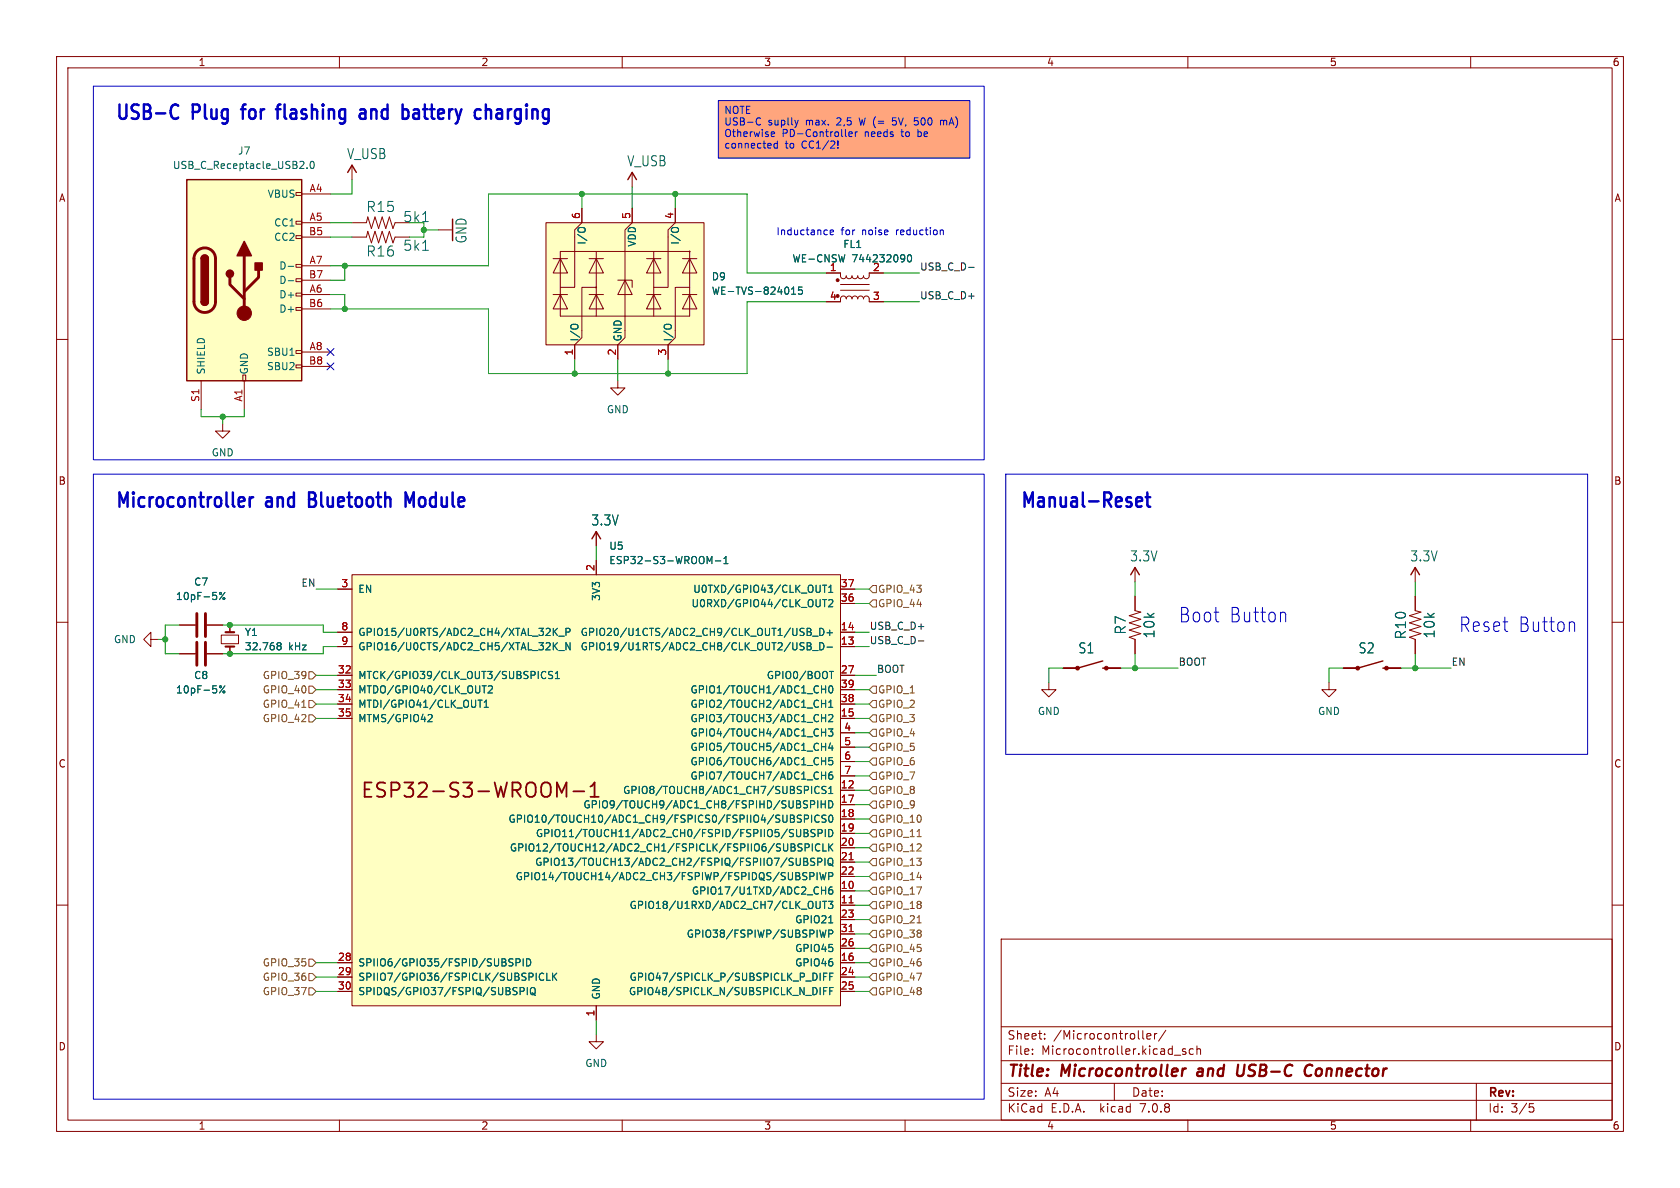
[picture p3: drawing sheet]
<svg xmlns="http://www.w3.org/2000/svg" width="297mm" height="210mm" viewBox="0 0 297 210" stroke-linecap="round" stroke-linejoin="round" font-family="sans-serif">
<g fill="none" stroke="#840000" stroke-width=".18">
<path d="M10 10h277v190h-277zM12 12h273v186h-273zM60 10v2M110 10v2M160 10v2M210 10v2M260 10v2M52.3 39.1h1v.5h-1zM52.3 34h1v.5h-1zM53.3 34.3h5.1M53.3 39.4h5.1M62.2 39.4h2.6l.2-1 .7 2 .6-2 .6 2 .7-2 .6 2 .6-2 .7 2 .3-1h2.6"/>
<path d="M62.2 29.2v2.6M96.5 39.4h28v21.6h-28zM10 60h2M52.3 54.4h1v.5h-1zM52.3 51.8h1v.5h-1zM52.3 49.3h1v.5h-1zM52.3 46.7h1v.5h-1zM52.3 41.7h1v.5h-1zM53.3 41.9h5.1M53.3 52.1h5.1M53.3 47h5.1M53.3 54.6h5.1"/>
<path d="M53.3 49.5h5.1M62.2 41.9h2.6l.2-1 .7 2 .6-2 .6 2 .7-2 .6 2 .6-2 .7 2 .3-1h2.6M77.5 40.6h2.5M285 60h2M35.6 67.3v5.1M39.4 74.9v1.3h1.2l-1.2 1.3-1.3-1.3h1.3M42.9 66.3h.5v1h-.5zM43.2 67.3v5.1M52.3 64.5h1v.5h-1zM52.3 62h1v.5h-1zM53.3 62.2h5.1M53.3 64.8h5.1"/>
<path d="M105.4 94v2.5M10 110h2M26.7 113v-1.2l-1.3 1.2 1.3 1.3v-1.3h1.2M31.7 110.5h2.8M36.6 110.5h2.8M39.1 112.3h3.1v1.5h-3.1zM40.6 110.5v1.3M40.6 114.3v1.3M188 118.1h2.5M195.6 118.1h2.5M200.7 105.4v2.6l1 .2-2.1 .6 2.1 .7-2.1 .6 2.1 .6-2.1 .7 2.1 .6-2.1 .6 1.1 .4v2.6M200.7 100.3v2.6"/>
<path d="M237.5 118.1h2.5M245.1 118.1h2.5M250.2 100.3v2.6M250.2 105.4v2.6l1 .2-2 .6 2 .7-2 .6 2 .6-2 .7 2 .6-2 .6 1 .4v2.6M285 110h2M185.4 120.7v1.2h1.3l-1.3 1.3-1.3-1.3h1.3M234.9 120.7v1.2h1.3l-1.3 1.3-1.2-1.3h1.2M10 160h2M285 160h2M177 166h108v32h-108zM60 198v2M105.4 182.9v1.3h1.3l-1.3 1.2-1.3-1.2h1.3"/>
<path d="M110 198v2M160 198v2M177 194.5h108M177 191.5h108M177 187.5h108M177 181.5h108M182.5 186.3v.1M182.5 185.5v.1M184.7 183.6v.1M184.7 182.8v.1M197 191.5v3M202 182.2v1.3l.2 .2"/>
<path d="M202.7 183.2l.8-.1-.1-.3-.4-.1-.3 .2 .1 .7h.6M204.1 182.7v1M204.5 182.7l-.3 .1-.1 .2M206.1 182.1l-1.3 2M207.6 186.5h1.1M209.6 185.5l-.4-.1-.2 .2 .1 .2 .5 .2v.3h-.6M210 198v2M211 185.5l-.5-.1-.3 .3v.4l.2 .2h.6M211.6 185.5l.2-.1 .4 .1v.9M211.6 184.9v1.5M260 198v2M261 191.5v6.5"/>
<path d="M270.4 195.1h.7M270.5 195.7h.4l.3 .3-.2 .5-.5 .1"/>
</g>
<path d="M209.7 188.9l-.5 .2M211.8 189.5l-.2 .4 .3 .3M218.9 188.2l-.2 1.6 .1 .3a.66 .66 0 0 0 .9-.1M232 188.4a.88 .88 0 0 0-1 0 .88 .88 0 0 0-.4 1 .69 .69 0 0 0 .4 .7 .69 .69 0 0 0 .8-.1" fill="none" stroke="#840000" stroke-width=".4"/>
<path d="M127 17.8h44.4v10.1h-44.4z" fill="#ffa57d" stroke="#ffa57d" stroke-width=".18"/>
<path d="M39.9 114.3h1.5M39.9 111.8h1.5" fill="none" stroke="#840000" stroke-width=".38"/>
<g fill="none" stroke="#006464" stroke-width=".18">
<path d="M54.3 29.7v.1M54.9 28.6l.2-.1a.68 .68 0 0 1 .5 .7 .68 .68 0 0 1-.5 .6l-.2-.1-.1-.4zM74.7 39.2h1M51 47.1h.9M51 49.6h.9M74.7 44.2h1M39.8 104.7l-1 1.3M49.1 114.1l.1 .1M49.1 113.7l.4-.1 .1 .1 .1 .2-.2 .3M49.2 114.2h.3M49.2 114.2h-.1M49.5 114.2l.2 .2-.1 .4-.1 .1-.4-.1"/>
<circle cx="39" cy="104.9" r=".18"/>
<circle cx="39.6" cy="105.8" r=".18"/>
</g>
<path d="M33 31.8h20.3v35.5h-20.3zM61.5 30.5l.7-1.3 .8 1.3M35.6 53.3a.64 .64 0 0 0 .6 .7 .64 .64 0 0 0 .6-.7M35.6 45.7a.64 .64 0 0 1 .6-.6 .64 .64 0 0 1 .6 .6M104.6 95.3l.8-1.3 .8 1.3M194.9 118.1h.7M194.9 116.8l-4.4 1.3M199.9 101.6l.8-1.3 .7 1.3M244.5 116.8l-4.5 1.3M244.5 118.1h.6M249.4 101.6l.8-1.3 .8 1.3" fill="none" stroke="#840000" stroke-width=".25"/>
<g fill="#840000" stroke="#840000" stroke-width=".18">
<circle cx="240" cy="118.1" r=".33"/>
<circle cx="245.1" cy="118.1" r=".33"/>
<circle cx="190.5" cy="118.1" r=".33"/>
<circle cx="195.6" cy="118.1" r=".33"/>
<circle cx="43.2" cy="55.4" r="1.27"/>
</g>
<path d="M34.9 44.4a1.9 1.9 0 0 1 2-.4 1.9 1.9 0 0 1 1.2 1.7v7.6a1.91 1.91 0 0 1-1.9 1.9 1.91 1.91 0 0 1-1.9-1.9v-7.7l.2-.7zM40.6 49v1.3l2.6 2.5M43.2 45.2v10.2M45.7 47.8v1.2l-2.5 2.6M34.8 108.5v4M36.3 108.5v4" fill="none" stroke="#840000" stroke-width=".51"/>
<g fill="#ffffc2" stroke="#ffffc2" stroke-width=".18">
<path d="M33 31.8h20.3v35.5h-20.3z"/>
<path d="M96.5 39.4h28v21.6h-28z"/>
</g>
<g fill="#840000" stroke="#840000" stroke-width=".25">
<path d="M35.6 53.3h1.2a.64 .64 0 0 1-.6 .7 .64 .64 0 0 1-.6-.7z"/>
<path d="M35.6 45.7h1.2v7.6h-1.2z"/>
<path d="M35.7 45.3a.64 .64 0 0 1 .7-.2 .64 .64 0 0 1 .4 .6h-1.2z"/>
<path d="M43.2 42.7l1.2 2.5h-2.5z"/>
<path d="M45.1 46.5h1.3v1.3h-1.3z"/>
<circle cx="40.6" cy="48.4" r=".63"/>
</g>
<g fill="#840000">
<circle cx="99.1" cy="50.8" r=".4"/>
<circle cx="105.4" cy="55.9" r=".4"/>
</g>
<circle cx="105.4" cy="50.8" r=".08" fill="#840000" stroke="#840000" stroke-width=".18"/>
<g fill="#840000">
<circle cx="105.4" cy="50.8" r=".4"/>
<circle cx="105.4" cy="44.5" r=".4"/>
<circle cx="110.5" cy="55.9" r=".4"/>
</g>
<g fill="none" stroke="#840000" stroke-width=".18">
<path d="M102.9 39.4l-1.3 1.2v10.2h-2.5M111.8 39.4l-1.3 1.2v17.8M119.4 39.4l-1.3 1.2v10.2h-2.5M97.8 52.1h2.5M97.8 45.7h2.5M99.1 52.1l1.2 2.5h-2.5zM99.1 45.7l1.2 2.6h-2.5zM99.1 44.5h22.8v11.4h-22.8zM104.1 52.1h2.6M104.1 45.7h2.6M105.4 50.8h-2.5v8.9l-1.3 1.3M105.4 52.1l1.3 2.5h-2.6z"/>
<path d="M105.4 45.7l1.3 2.6h-2.6zM105.4 44.5v11.4M109.2 49.5h2.6v1.3M110.5 49.5l1.3 2.6h-2.6zM114.3 52.1h2.5M114.3 45.7h2.5M115.6 52.1l1.2 2.5h-2.5zM115.6 45.7l1.2 2.6h-2.5zM115.6 44.5v11.4M120.6 52.1h2.6M120.6 45.7h2.6M121.9 50.8h-2.5v8.9l-1.3 1.3"/>
<path d="M121.9 52.1l1.3 2.5h-2.6zM121.9 45.7l1.3 2.6h-2.6z"/>
</g>
<g fill="#840000">
<circle cx="110.5" cy="44.5" r=".4"/>
<circle cx="115.6" cy="55.9" r=".4"/>
<circle cx="115.6" cy="50.8" r=".4"/>
<circle cx="115.6" cy="44.5" r=".4"/>
<circle cx="121.9" cy="50.8" r=".4"/>
</g>
<g fill="#840000" stroke="#840000" stroke-width=".18">
<circle cx="121.9" cy="44.5" r=".08"/>
<circle cx="148.1" cy="49.5" r=".25"/>
<circle cx="148.1" cy="52.3" r=".25"/>
</g>
<g fill="none" stroke="#840000" stroke-width=".18">
<path d="M102.9 36.8v2.6M111.8 30.5v2.5M111.8 36.8v2.6M119.4 36.8v2.6M146 53.3h2.6v-.7l.5-.3 .4 .2 .1 .3 .1-.3 .3-.2 .5 .2 .1 .3 .1-.3 .3-.1h.4l.2 .4 .2-.4 .4-.1 .3 .2 .2 .3 .1-.3 .4-.2 .4 .3 .1 .7h2.5M146 48.3h2.6v.7l.5 .3 .4-.2 .1-.3 .1 .3 .4 .2 .4-.2 .1-.3 .1 .3 .3 .2 .5-.1 .1-.4 .2 .4h.5l.3-.1 .1-.3 .1 .3 .4 .2 .4-.3 .1-.7h2.5M148.6 51.3h5.1M148.6 50.3h5.1M101.6 61v2.5M109.2 67.3v1.3h1.3l-1.3 1.3-1.3-1.3h1.3M109.2 61v2.5M118.1 61v2.5"/>
<path d="M105.4 94v2.5M105.4 99.1v2.5M31.7 115.6h2.8M31.7 110.5h2.8M36.6 115.6h2.8M36.6 110.5h2.8M40.6 110.5v1.3M40.6 114.3v1.3M59.7 114.3h2.5M59.7 111.8h2.5M59.7 119.4h2.5M59.7 104.1h2.5"/>
<path d="M62.2 101.6h86.4v76.2h-86.4zM148.6 114.3h2.5M148.6 111.8h2.5M148.6 119.4h2.5M148.6 104.1h2.5M148.6 106.7h2.5M188 118.1h2.5M195.6 118.1h2.5M200.7 105.4v2.6M200.7 113v2.6M237.5 118.1h2.5M245.1 118.1h2.5"/>
<path d="M250.2 105.4v2.6M250.2 113v2.6M59.7 127h2.5M59.7 121.9h2.5M59.7 124.5h2.5M148.6 139.7h2.5M148.6 127h2.5M148.6 121.9h2.5M148.6 124.5h2.5M148.6 129.5h2.5M148.6 132.1h2.5M148.6 134.6h2.5"/>
<path d="M148.6 137.2h2.5M148.6 157.5h2.5M148.6 142.2h2.5M148.6 144.8h2.5M148.6 147.3h2.5M148.6 149.9h2.5M148.6 152.4h2.5M148.6 154.9h2.5M59.7 170.2h2.5M59.7 172.7h2.5M59.7 175.3h2.5M105.4 177.8v2.5"/>
<path d="M148.6 160h2.5M148.6 170.2h2.5M148.6 162.6h2.5M148.6 172.7h2.5M148.6 175.3h2.5M148.6 167.6h2.5M148.6 165.1h2.5"/>
</g>
<g fill="none" stroke="#006464" stroke-width=".18">
<path d="M100.9 57.6l.1-.1a.81 .81 0 0 1 1.2 .1M102.2 40.5v-.1a.81 .81 0 0 1 1.2 .1M117.4 57.6l.1-.1a.81 .81 0 0 1 1.2 .1M118.7 40.5l.1-.1a.81 .81 0 0 1 1.2 .1M139.9 52h.8M139.9 51.1l.4-.4v1.3M141.8 50.7h-.6l-.1 .6 .2-.1 .4 .1 .2 .2-.1 .4-.2 .1-.5-.1M160.6 45.1l.1-.1a.68 .68 0 0 1 .5 .7 .68 .68 0 0 1-.5 .6 .84 .84 0 0 1-.1-1.2zM125.4 99.3l.5-.9v1.2M126.5 99.2h.9M128 99.6h.7M128 98.7l.3-.3v1.2"/>
<path d="M39.8 104.7l-1 1.3M49.1 113.7l.4-.1 .1 .1 .1 .2-.2 .3M49.1 114.1l.1 .1M49.2 114.2h.3M49.2 114.2h-.1M49.5 114.2l.2 .2-.1 .4-.1 .1-.4-.1M96.5 118.8a.6 .6 0 0 0-.9 .4 .6 .6 0 0 0 .6 .8l.3-.2M97.7 118.8l-.5-.1-.2 .1v.4l.6 .2 .1 .3-.2 .3-.5-.1M97.8 111.1v1.2M97.8 113.6v1.3M98 111.6l.5 .7M98 114.2l.5 .7"/>
<path d="M98.2 120h.7M98.2 119.1l.3-.4v1.3M98.5 111.1l-.7 .7M98.5 113.6l-.7 .7M98.8 115h1M98.8 112.5h1M100.1 111.7h.6l.1-.2-.1-.3-.6-.1v1.2M100.8 113.6v1.3l-.7-1.3v1.3M142 113.6l.2 .1M142.1 114.4v.4M142.7 111.1h.4l.3 .2-.3 .4 .3 .1v.3l-.2 .2h-.5zM142.7 113.6h.4l.3 .3-.3 .3 .3 .1v.3l-.2 .3h-.5z"/>
<path d="M142.7 114.2h.4M142.7 111.7h.4M143.7 115h.9M143.7 112.5h.9M144.9 113.6a.64 .64 0 0 1 .8 .6 .64 .64 0 0 1-.8 .7zM144.9 111.1a.64 .64 0 0 1 .8 .6 .64 .64 0 0 1-.8 .6zM145.4 106h.7M145.4 103.4h.7M145.8 103.4v1.3M145.8 106v1.3M146.2 114.4h1M146.2 111.9h1"/>
<path d="M146.5 106.1l.5-.1 .2 .4-.8 .9h.8M146.5 103.8l.4-.4v1.3M146.5 104.7h.7M146.6 118.7h.8M146.7 111.4v.9M147 118.7v1.3M39.8 121.2l-1 1.3M75.9 126.3l.4 .1 .1 .3-.8 .9h.8M84.5 123.8h.7M84.9 123.8v1.2M85.2 121.2h.8M85.6 121.2v1.3"/>
<path d="M85.6 125h.7M85.6 124.1l.4-.3v1.2M86.3 121.4l.5-.2 .3 .4-.8 .9h.8M144.8 139.1a.6 .6 0 0 0-.8 .5 .6 .6 0 0 0 .6 .7l.2-.1M145.2 123.8v1.2M145.2 126.9h.8M145.2 124.4h.8M145.2 121.8h.8M145.2 129.5h.8M145.2 132h.8M145.2 134.5h.8M145.2 137.1h.8"/>
<path d="M146 121.2v1.3M146 123.8v1.2M146 126.3v1.3M146 128.8v1.3M146 131.4v1.3M146 133.9v1.3M146 136.5v1.2M146 139.1l-.5-.1-.2 .3 .1 .3 .6 .2v.4l-.2 .1-.5-.1M146.4 128.8h.8l-.4 .5 .4 .2v.5l-.2 .1-.6-.1M146.5 126.4l.5-.1 .2 .4-.8 .9h.8M146.5 124.1l.4-.3v1.2M146.5 139.4l.4-.4v1.3"/>
<path d="M146.5 125h.7M146.6 121.4l.2-.2a.68 .68 0 0 1 .4 .7 .68 .68 0 0 1-.4 .6l-.2-.1-.1-.4zM146.8 131.3l-.3 .9h.8M147.1 136.5h-.4a.86 .86 0 0 0 0 1.2l.5-.1v-.4l-.2-.2h-.4l-.1 .2M147.1 131.8v.9M147.2 133.9h-.6l-.1 .6 .2-.1 .4 .1 .1 .2v.4l-.2 .1-.5-.1M141.1 149.5l.7 .6-.3 .3h-.4M141.5 151.7v1l-.3 .3M141.5 146.6v1.1l-.1 .1-.3 .1M141.7 144.2l-.5-.1-.2 .1v.4l.5 .2 .2 .3-.3 .3-.5-.1M141.8 149.2h-.5l-.2 .2M142.1 151.7h.4l.3 .3-.3 .3 .3 .1v.3l-.2 .3h-.5z"/>
<path d="M142.1 152.3h.4M142.2 146.6h.4l.2 .3-.2 .3 .2 .2 .1 .3-.3 .2h-.4zM142.2 147.2h.4M142.2 144.8l.6-.1 .1-.2v-.3l-.7-.1v1.3M142.3 149.8h.6l.2-.2-.1-.3-.7-.1v1.2M142.6 154.3l-.4-.1-.2 .2v.3l.5 .3 .1 .3-.2 .2h-.5M143.2 154.9h.6l.1-.2-.1-.3-.6-.2v1.3M143.3 142.2h.6l.1-.2v-.3l-.7-.2v1.3M143.5 144.1v1.3M143.6 149.2v1.2M144 151.8l-.5-.1-.2 .3 .1 .3 .6 .2v.4l-.2 .1-.5-.1M144.1 146.7l-.5-.1-.2 .3 .1 .3 .5 .2v.4l-.2 .1-.4-.1"/>
<path d="M144.3 159.3v1.1l.2 .2 .4-.1 .1-.1v-1.1M144.4 154.2v1.3M144.6 152.4l.6-.1 .1-.2-.1-.3-.6-.1v1.3M144.6 141.5v1.3M144.6 147.3l.6-.1 .2-.1-.1-.3-.7-.2v1.3M144.8 144.2a.6 .6 0 0 0-.8 .4 .6 .6 0 0 0 .6 .8l.2-.2M144.9 149.3a.6 .6 0 0 0-.8 .4 .6 .6 0 0 0 .6 .7l.2-.1M144.9 154.2l.3 1.3 .3-.9 .2 .9 .3-1.3M145.2 141.5v1.3M145.2 142.2h.7M145.2 156.8v1.3M145.2 157.4h.8"/>
<path d="M145.4 159.3h.7M145.5 149.2v1.2h.6M145.8 159.3v1.3M145.8 151.7v1.3M145.9 141.5v1.3M145.9 146.6v1.3M146 156.8v1.3M146 144.2l-.5-.1-.2 .2 .1 .3 .6 .3v.3l-.2 .2-.5-.1M146.4 151.9l.3-.2a.43 .43 0 0 1 .5 .4v.5a.42 .42 0 0 1-.4 .4 .42 .42 0 0 1-.4-.4zM146.4 159.3h.8l-.4 .5 .4 .1v.6l-.2 .1-.6-.1M146.5 141.5a.64 .64 0 0 1 .7 .7 .64 .64 0 0 1-.7 .6zM146.5 146.6a.64 .64 0 0 1 .7 .7 .64 .64 0 0 1-.7 .6z"/>
<path d="M146.5 149.2v1.2M146.5 154.9h.6l.1-.2v-.3l-.7-.2v1.3M146.5 140.3h.7M146.6 144.2l.2-.1a.68 .68 0 0 1 .4 .6 .68 .68 0 0 1-.4 .7l-.2-.2-.1-.3zM146.6 152.7l.7 .4M146.7 149.7l.5 .7M147.1 156.8l-.4 .1a.86 .86 0 0 0 0 1.2l.5-.2v-.4l-.2-.2h-.4l-.1 .2M147.2 149.2l-.7 .7M90.2 170.1l.4 .1 .1 .3-.3 .3h-.3M90.2 169.5l.5 .1M91.2 170.2l.6-.1 .2-.2-.1-.3-.7-.1v1.3M92 175.2h.6l.1-.2-.1-.3-.6-.1v1.2"/>
<path d="M92.5 169.5v1.3M93.1 169.5a.64 .64 0 0 1 .7 .6 .64 .64 0 0 1-.7 .7zM93.2 174.6v1.2M93.8 174.8l.3-.2a.43 .43 0 0 1 .5 .4v.4a.42 .42 0 0 1-.4 .5 .42 .42 0 0 1-.4-.5zM94 175.5l.4 .3M94.4 175.8l.3 .2M94.8 172v1.3M96.1 172.2a.6 .6 0 0 0-.8 .4 .6 .6 0 0 0 .6 .7l.2-.1M96.7 172v1.3h.6M97.7 172v1.3M97.9 172.6l.5 .7M98.4 172l-.7 .8"/>
<path d="M145 172v1.3M145 174.6v1.2M145.6 172.6h.4M145.6 175.2h.4M146 164.4l-.3 1.3-.2-.9-.3 .9M146.2 172h-.6v1.3M146.2 174.6h-.6v1.2M146.5 165.1l.6-.1 .1-.2v-.3l-.7-.1v1.3M146.5 163.1h.7M146.7 172.6h.4M146.7 175.2h.4M147.3 172h-.6v1.3"/>
<path d="M147.3 174.6h-.6v1.2"/>
<circle cx="39" cy="104.9" r=".18"/>
<circle cx="39.6" cy="105.8" r=".18"/>
<circle cx="39" cy="121.4" r=".18"/>
<circle cx="39.6" cy="122.3" r=".18"/>
</g>
<path d="M34.8 113.5v4.1M36.3 113.5v4.1" fill="none" stroke="#840000" stroke-width=".51"/>
<path d="M111 31.8l.8-1.3 .7 1.3" fill="none" stroke="#840000" stroke-width=".25"/>
<path d="M62.2 101.6h86.4v76.2h-86.4z" fill="#ffffc2" stroke="#ffffc2" stroke-width=".18"/>
<path d="M101.4 139.9h1.9M104.4 139l.7-.7v2.6M99.3 140.1l.8-1.8v2.6M104.4 140.9h1.4" fill="none" stroke="#840000" stroke-width=".32"/>
<path d="M150.1 159.6h.7M150.1 152h.7M150.1 164.7h.7" fill="none" stroke="#a90000" stroke-width=".18"/>
<g fill="none" stroke="#725600" stroke-width=".18">
<path d="M54.6 118.7h.6l.7 .7-.7 .6h-.6zM154.3 106h.6v1.3h-.6l-.6-.6zM154.3 103.5h.6v1.3h-.6l-.6-.7zM53.4 125h.7M54.6 121.3h.6l.7 .6-.7 .7h-.6zM54.6 123.8h.6l.7 .7-.7 .6h-.6zM54.6 126.4h.6l.7 .6-.7 .6h-.6zM154.3 121.3h.6v1.3h-.6l-.6-.7zM154.3 139.1h.6v1.2h-.6l-.6-.6zM154.3 123.8h.6v1.3h-.6l-.6-.6zM154.3 126.4h.6v1.2h-.6l-.6-.6zM154.3 136.5h.6v1.3h-.6l-.6-.6z"/>
<path d="M154.3 134h.6v1.3h-.6l-.6-.7zM154.3 131.4h.6v1.3h-.6l-.6-.6zM154.3 128.9h.6v1.3h-.6l-.6-.7zM154.3 141.6h.6v1.3h-.6l-.6-.7zM154.3 156.8h.6v1.3h-.6l-.6-.6zM154.3 146.7h.6v1.3h-.6l-.6-.7zM154.3 144.1h.6v1.3h-.6l-.6-.6zM154.3 154.3h.6v1.3h-.6l-.6-.7zM154.3 151.8h.6v1.2h-.6l-.6-.6zM154.3 149.2h.6v1.3h-.6l-.6-.6zM154.3 159.4h.6v1.3h-.6l-.6-.7zM162.1 147.9h.8"/>
<path d="M54.6 169.5h.6l.7 .7-.7 .6h-.6zM54.6 172.1h.6l.7 .6-.7 .7h-.6zM54.6 174.6h.6l.7 .7-.7 .6h-.6zM154.3 161.9h.6v1.3h-.6l-.6-.6zM154.3 167h.6v1.3h-.6l-.6-.7zM154.3 169.5h.6v1.3h-.6l-.6-.6zM154.3 172.1h.6v1.3h-.6l-.6-.7zM154.3 174.6h.6v1.3h-.6l-.6-.6zM154.3 164.5h.6v1.2h-.6l-.6-.6zM162.1 163.1h.8"/>
</g>
<path d="M171.2 47.3h1M162.4 113.3h.9" fill="none" stroke="#0f0f0f" stroke-width=".18"/>
<g fill="none" stroke="#0000c2" stroke-width=".18">
<path d="M16.5 15.2h157.5v66.1h-157.5zM127 17.8h44.4v10.1h-44.4zM133.9 20.9l.3-.1 .3 .2M134.5 22l-.3 .1-.3-.1M136.4 24.1h.5M136.9 23.5v.1l-.6 .1M137.4 24.9v1.3M137.4 25.4l-.3-.1-.3 .3 .1 .5h.5M141.1 21.3l-.3 .8M148.1 25v.7M148.1 26.1v.1M148.1 24.9v.8"/>
<path d="M148.2 25l-.1 .7M149.5 24.1h.1M150.1 23.4v.7h.5M150.6 23.4l.1 .2-.6 .1M151.2 23.3v.8M151.6 23.3l-.4 .2M157.7 22l.5 .1M158.4 20.8h-.6l-.1 .6 .5-.1M161.7 22h.5M161.7 20.8h.6M161.7 21.4h.5M166.3 21.3v.8"/>
<path d="M166.3 21.4l.3-.1 .2 .1M166.8 21.4v.7M167 21.3l-.2 .1M146.8 41.1l.6-.1-.1-.3-.4-.1-.1 .2v.6h.5M166.4 40.6l.4 .2v.7M16.5 83.8h157.5v110.5h-157.5zM177.8 83.8h102.9v49.6h-102.9zM226.7 108.2h.3l.3 .4v1.3M277.8 109.9h.3l.3 .4v1.3"/>
</g>
<g fill="none" stroke="#0000c2" stroke-width=".43">
<path d="M30.9 18.5l.6 .2M42.6 19.3h.8M48.8 19.3h.8M49.6 18.5l-.4 .1-.1 .2v2.2M63.7 19.4l.2-.1 .6 .1 .1 1.6M64.6 19.9l-.7 .1a.52 .52 0 0 0-.3 .5 .52 .52 0 0 0 .3 .5l.7-.1M73.8 19.3l-.7 .1M85.9 19.6a.53 .53 0 0 1 .8-.2l.1 1.6M31.5 20.8l-.6 .2M73.9 20h-.6a.52 .52 0 0 0-.3 .5 .52 .52 0 0 0 .3 .5h.6M44.1 87.9v1.7M44.8 87.9a.56 .56 0 0 0-.7 .5"/>
<path d="M73.1 87l-.7 1.9-.7-1.9v2.6M201 88l.6-.1 .2 .1 .1 .5-1 .2M201 89.5l.2 .1 .6-.1M202.5 87.9h.8M202.8 87v2.2l.1 .3 .4 .1"/>
</g>
<g fill="none" stroke="#009600" stroke-width=".18">
<path d="M58.4 39.4h3.8M62.2 31.8v2.5h-3.8M74.9 39.4v2.5M102.9 34.3v2.5M111.8 33v3.8M119.4 34.3v2.5M58.4 47h28v-12.7h45.7v14h13.9M58.4 41.9h3.8M58.4 52.1h2.6v2.5M61 47v2.5h-2.6M74.9 40.6h2.6M146 53.3h-13.9v12.7h-45.7v-11.4h-28"/>
<path d="M156.2 48.3h6.4M156.2 53.3h6.4M35.6 72.4v1.3h7.6v-1.3M39.4 73.7v1.2M101.6 63.5v2.5M109.2 63.5v3.8M118.1 63.5v2.5M105.4 96.5v2.6M27.9 113h1.3M31.7 110.5h-2.5v5.1h2.5M39.4 110.5h17.7v1.3h2.6M55.9 104.1h3.8"/>
<path d="M55.9 119.4h3.8M59.7 114.3h-2.6v1.3h-17.7M151.1 104.1h2.6M151.1 111.8h2.6M151.1 114.3h2.6M151.1 119.4h3.8M151.1 106.7h2.6M188 118.1h-2.6v2.6M198.1 118.1h10.2M200.7 102.9v2.5M200.7 115.6v2.5M237.5 118.1h-2.6v2.6"/>
<path d="M247.6 118.1h8.9M250.2 102.9v2.5M250.2 115.6v2.5M55.9 127h3.8M55.9 124.5h3.8M55.9 121.9h3.8M151.1 127h2.6M151.1 124.5h2.6M151.1 121.9h2.6M151.1 132.1h2.6M151.1 129.5h2.6M151.1 137.2h2.6"/>
<path d="M151.1 134.6h2.6M151.1 139.7h2.6M151.1 154.9h2.6M151.1 157.5h2.6M151.1 152.4h2.6M151.1 149.9h2.6M151.1 147.3h2.6M151.1 142.2h2.6M151.1 144.8h2.6M55.9 170.2h3.8M55.9 175.3h3.8M55.9 172.7h3.8"/>
<path d="M151.1 162.6h2.6M151.1 160h2.6M151.1 170.2h2.6M151.1 167.6h2.6M151.1 175.3h2.6M151.1 172.7h2.6M151.1 165.1h2.6M105.4 180.3v2.6"/>
</g>
<path d="M57.8 64.2l1.2 1.2M57.8 61.6l1.2 1.2M59 64.2l-1.2 1.2M59 61.6l-1.2 1.2" fill="none" stroke="#000084" stroke-width=".18"/>
<g fill="#009600" stroke="#009600" stroke-width=".18">
<circle cx="118.1" cy="66" r=".46"/>
<circle cx="119.4" cy="34.3" r=".46"/>
<circle cx="102.9" cy="34.3" r=".46"/>
<circle cx="101.6" cy="66" r=".46"/>
<circle cx="39.4" cy="73.7" r=".46"/>
<circle cx="61" cy="54.6" r=".46"/>
<circle cx="61" cy="47" r=".46"/>
<circle cx="200.7" cy="118.1" r=".46"/>
<circle cx="250.2" cy="118.1" r=".46"/>
<circle cx="40.6" cy="115.6" r=".46"/>
<circle cx="40.6" cy="110.5" r=".46"/>
<circle cx="29.2" cy="113" r=".46"/>
<circle cx="74.9" cy="40.6" r=".46"/>
</g>
<g font-size="3.5" fill="#0000c2">
<text x="20.3" y="21.3">USB-C</text>
<text x="34.1" y="21.3">Plug</text>
<text x="43.8" y="21.3">for</text>
<text x="50.9" y="21.3">flashing</text>
<text x="66.3" y="21.3">and</text>
<text x="74.7" y="21.3">battery</text>
<text x="88.4" y="21.3">charging</text>
<text x="20.3" y="89.9">Microcontroller</text>
<text x="47.2" y="89.9">and</text>
<text x="55.6" y="89.9">Bluetooth</text>
<text x="73.5" y="89.9">Module</text>
<text x="180.3" y="89.9">Manual-Reset</text>
<text x="208.3" y="110.2">Boot</text>
<text x="217.3" y="110.2">Button</text>
<text x="257.8" y="112">Reset</text>
<text x="268.3" y="112">Button</text>
</g>
<text font-size="3.5" fill="#840000" x="63.6" y="141.4">ESP32-S3-WROOM-1</text>
<g font-size="2.8" fill="#840000">
<text x="178" y="190.9">Title:</text>
<text x="187.7" y="190.9">Microcontroller</text>
<text x="212.6" y="190.9">and</text>
<text x="220.3" y="190.9">USB-C</text>
<text x="233.1" y="190.9">Connector</text>
</g>
<g font-size="2.5" fill="#006464">
<text x="61.3" y="28.3">V_USB</text>
<text x="110.8" y="29.6">V_USB</text>
<text x="64.7" y="37.7">R15</text>
<text x="64.7" y="45.6">R16</text>
<text x="82.7" y="43.1" transform="rotate(-90 82.7 43.1)">GND</text>
<text x="104.4" y="93.1">3.3V</text>
<text x="199.7" y="99.5">3.3V</text>
<text x="249.2" y="99.5">3.3V</text>
<text x="199.2" y="112.3" transform="rotate(-90 199.2 112.3)">R7</text>
<text x="204.3" y="113" transform="rotate(-90 204.3 113)">10k</text>
<text x="248.8" y="113.1" transform="rotate(-90 248.8 113.1)">R10</text>
<text x="253.8" y="113" transform="rotate(-90 253.8 113)">10k</text>
<text x="190.6" y="115.7">S1</text>
<text x="240.1" y="115.7">S2</text>
</g>
<g font-size="2.5" fill="#009600">
<text x="71.2" y="39.5">5k1</text>
<text x="71.2" y="44.6">5k1</text>
</g>
<g font-size="2.1" fill="#840000">
<text x="178" y="184">Sheet:</text>
<text x="186.2" y="184">/Microcontroller/</text>
<text x="178" y="186.7">File:</text>
<text x="184.1" y="186.7">Microcontroller.kicad_sch</text>
<text x="178" y="196.9">KiCad</text>
<text x="178" y="194.1">Size:</text>
<text x="184.7" y="194.1">A4</text>
<text x="185.7" y="196.9">E.D.A.</text>
<text x="194.6" y="196.9">kicad</text>
<text x="200" y="194.1">Date:</text>
<text x="201.8" y="196.9">7.0.8</text>
<text x="263" y="194.3">Rev:</text>
<text x="263" y="196.9">Id:</text>
<text x="267.1" y="196.9">3/5</text>
</g>
<g font-size="1.8" fill="#840000">
<text x="35" y="11.9">1</text>
<text x="85" y="11.9">2</text>
<text x="135" y="11.9">3</text>
<text x="185" y="11.9">4</text>
<text x="235" y="11.9">5</text>
<text x="285" y="11.9">6</text>
<text x="10.3" y="35.9">A</text>
<text x="285.3" y="35.9">A</text>
<text x="10.3" y="85.9">B</text>
<text x="285.3" y="85.9">B</text>
<text x="10.3" y="135.9">C</text>
<text x="285.3" y="135.9">C</text>
<text x="10.3" y="185.9">D</text>
<text x="285.3" y="185.9">D</text>
<text x="35" y="199.9">1</text>
<text x="85" y="199.9">2</text>
<text x="135" y="199.9">3</text>
<text x="185" y="199.9">4</text>
<text x="235" y="199.9">5</text>
<text x="285" y="199.9">6</text>
</g>
<g font-size="1.8" fill="#0000c2">
<text x="128" y="20.5">NOTE</text>
<text x="128" y="22.5">USB-C</text>
<text x="135.8" y="22.5">suplly</text>
<text x="142.6" y="22.5">max.</text>
<text x="148.2" y="22.5">2,5</text>
<text x="152.4" y="22.5">W (=</text>
<text x="158.6" y="22.5">5V,</text>
<text x="162.7" y="22.5">500</text>
<text x="167.5" y="22.5">mA)</text>
<text x="128" y="24.5">Otherwise</text>
<text x="128" y="26.6">connected</text>
<text x="138.3" y="24.5">PD-Controller</text>
<text x="138.8" y="26.6">to</text>
<text x="141.8" y="26.6">CC1/2!</text>
<text x="153" y="24.5">needs</text>
<text x="159.6" y="24.5">to</text>
<text x="162.7" y="24.5">be</text>
<text x="137.2" y="41.7">Inductance</text>
<text x="148.7" y="41.7">for</text>
<text x="152.5" y="41.7">noise</text>
<text x="158.7" y="41.7">reduction</text>
</g>
<g font-size="1.8" fill="#006464">
<text x="42" y="27.5">J7</text>
<text x="30.5" y="30.1">USB_C_Receptacle_USB2.0</text>
<text x="47.2" y="35.2">VBUS</text>
<text x="48.4" y="40.2">CC1</text>
<text x="48.4" y="42.8">CC2</text>
<text x="49.3" y="47.9">D-</text>
<text x="103.7" y="43.3" transform="rotate(-90 103.7 43.3)">I/O</text>
<text x="112.6" y="43.7" transform="rotate(-90 112.6 43.7)">VDD</text>
<text x="120.2" y="43.3" transform="rotate(-90 120.2 43.3)">I/O</text>
<text x="140" y="46.6">WE-CNSW</text>
<text x="149" y="44">FL1</text>
<text x="150.6" y="46.6">744232090</text>
<text x="49.3" y="52.9">D+</text>
<text x="49.3" y="50.4">D-</text>
<text x="125.7" y="49.8">D9</text>
<text x="125.7" y="52.3">WE-TVS-824015</text>
<text x="49.3" y="55.5">D+</text>
<text x="47.1" y="63.1">SBU1</text>
<text x="47.1" y="65.6">SBU2</text>
<text x="102.5" y="60.5" transform="rotate(-90 102.5 60.5)">I/O</text>
<text x="110.1" y="60.5" transform="rotate(-90 110.1 60.5)">GND</text>
<text x="119" y="60.5" transform="rotate(-90 119 60.5)">I/O</text>
<text x="36.4" y="66.3" transform="rotate(-90 36.4 66.3)">SHIELD</text>
<text x="44" y="66.3" transform="rotate(-90 44 66.3)">GND</text>
<text x="107.2" y="73.3">GND</text>
<text x="37.3" y="80.9">GND</text>
<text x="107.6" y="97.4">U5</text>
<text x="107.6" y="99.9">ESP32-S3-WROOM-1</text>
<text x="31" y="106.3">10pF-5%</text>
<text x="34.2" y="103.7">C7</text>
<text x="63.2" y="105">EN</text>
<text x="106.3" y="106.3" transform="rotate(-90 106.3 106.3)">3V3</text>
<text x="122.2" y="107.5">U0RXD/GPIO44/CLK_OUT2</text>
<text x="122.5" y="105">U0TXD/GPIO43/CLK_OUT1</text>
<text x="20" y="113.9">GND</text>
<text x="43.2" y="112.6">Y1</text>
<text x="63.2" y="112.6">GPIO15/U0RTS/ADC2_CH4/XTAL_32K_P</text>
<text x="102.6" y="112.6">GPIO20/U1CTS/ADC2_CH9/CLK_OUT1/USB_D+</text>
<text x="43.2" y="115.2">32.768</text>
<text x="51" y="115.2">kHz</text>
<text x="63.2" y="115.2">GPIO16/U0CTS/ADC2_CH5/XTAL_32K_N</text>
<text x="102.6" y="115.2">GPIO19/U1RTS/ADC2_CH8/CLK_OUT2/USB_D-</text>
<text x="31" y="122.8">10pF-5%</text>
<text x="34.2" y="120.2">C8</text>
<text x="63.2" y="120.2">MTCK/GPIO39/CLK_OUT3/SUBSPICS1</text>
<text x="63.2" y="122.8">MTDO/GPIO40/CLK_OUT2</text>
<text x="63.2" y="125.3">MTDI/GPIO41/CLK_OUT1</text>
<text x="122" y="125.3">GPIO2/TOUCH2/ADC1_CH1</text>
<text x="122" y="122.8">GPIO1/TOUCH1/ADC1_CH0</text>
<text x="135.5" y="120.2">GPIO0/BOOT</text>
<text x="63.2" y="127.9">MTMS/GPIO42</text>
<text x="122" y="127.9">GPIO3/TOUCH3/ADC1_CH2</text>
<text x="122" y="130.4">GPIO4/TOUCH4/ADC1_CH3</text>
<text x="183.4" y="126.6">GND</text>
<text x="232.9" y="126.6">GND</text>
<text x="122" y="132.9">GPIO5/TOUCH5/ADC1_CH4</text>
<text x="122" y="135.5">GPIO6/TOUCH6/ADC1_CH5</text>
<text x="103" y="143.1">GPIO9/TOUCH9/ADC1_CH8/FSPIHD/SUBSPIHD</text>
<text x="110.1" y="140.6">GPIO8/TOUCH8/ADC1_CH7/SUBSPICS1</text>
<text x="122" y="138">GPIO7/TOUCH7/ADC1_CH6</text>
<text x="89.8" y="145.6">GPIO10/TOUCH10/ADC1_CH9/FSPICS0/FSPIIO4/SUBSPICS0</text>
<text x="94.6" y="148.2">GPIO11/TOUCH11/ADC2_CH0/FSPID/FSPIIO5/SUBSPID</text>
<text x="90" y="150.7">GPIO12/TOUCH12/ADC2_CH1/FSPICLK/FSPIIO6/SUBSPICLK</text>
<text x="91.1" y="155.8">GPIO14/TOUCH14/ADC2_CH3/FSPIWP/FSPIDQS/SUBSPIWP</text>
<text x="94.5" y="153.3">GPIO13/TOUCH13/ADC2_CH2/FSPIQ/FSPIIO7/SUBSPIQ</text>
<text x="111.2" y="160.9">GPIO18/U1RXD/ADC2_CH7/CLK_OUT3</text>
<text x="122.2" y="158.3">GPIO17/U1TXD/ADC2_CH6</text>
<text x="121.3" y="166">GPIO38/FSPIWP/SUBSPIWP</text>
<text x="140.5" y="163.4">GPIO21</text>
<text x="63.2" y="171">SPIIO6/GPIO35/FSPID/SUBSPID</text>
<text x="63.2" y="173.6">SPIIO7/GPIO36/FSPICLK/SUBSPICLK</text>
<text x="111.2" y="173.6">GPIO47/SPICLK_P/SUBSPICLK_P_DIFF</text>
<text x="140.5" y="171">GPIO46</text>
<text x="140.5" y="168.5">GPIO45</text>
<text x="63.2" y="176.1">SPIDQS/GPIO37/FSPIQ/SUBSPIQ</text>
<text x="106.3" y="176.8" transform="rotate(-90 106.3 176.8)">GND</text>
<text x="111.1" y="176.1">GPIO48/SPICLK_N/SUBSPICLK_N_DIFF</text>
<text x="103.4" y="188.8">GND</text>
</g>
<g font-size="1.8" fill="#a90000">
<text x="54.6" y="34">A4</text>
<text x="54.5" y="41.7">B5</text>
<text x="54.6" y="39.1">A5</text>
<text x="102.6" y="38.8" transform="rotate(-90 102.6 38.8)">6</text>
<text x="111.5" y="38.8" transform="rotate(-90 111.5 38.8)">5</text>
<text x="119.1" y="38.8" transform="rotate(-90 119.1 38.8)">4</text>
<text x="54.6" y="46.7">A7</text>
<text x="54.5" y="49.3">B7</text>
<text x="54.6" y="51.8">A6</text>
<text x="146.6" y="48">1</text>
<text x="146.6" y="53.1">4</text>
<text x="154.2" y="48">2</text>
<text x="154.2" y="53.1">3</text>
<text x="54.5" y="54.4">B6</text>
<text x="54.5" y="64.5">B8</text>
<text x="54.6" y="62">A8</text>
<text x="101.3" y="62.9" transform="rotate(-90 101.3 62.9)">1</text>
<text x="109" y="62.9" transform="rotate(-90 109 62.9)">2</text>
<text x="117.9" y="62.9" transform="rotate(-90 117.9 62.9)">3</text>
<text x="35.3" y="71.2" transform="rotate(-90 35.3 71.2)">S1</text>
<text x="42.9" y="71.1" transform="rotate(-90 42.9 71.1)">A1</text>
<text x="105.2" y="101" transform="rotate(-90 105.2 101)">2</text>
<text x="60.3" y="103.9">3</text>
<text x="148.5" y="106.4">36</text>
<text x="148.5" y="103.9">37</text>
<text x="60.3" y="111.5">8</text>
<text x="148.5" y="111.5">14</text>
<text x="59.6" y="119.1">32</text>
<text x="60.3" y="114">9</text>
<text x="148.5" y="114">13</text>
<text x="148.5" y="119.1">27</text>
<text x="59.6" y="121.7">33</text>
<text x="59.6" y="124.2">34</text>
<text x="148.5" y="124.2">38</text>
<text x="148.5" y="121.7">39</text>
<text x="59.6" y="126.7">35</text>
<text x="148.5" y="126.7">15</text>
<text x="149.2" y="129.3">4</text>
<text x="149.2" y="131.8">5</text>
<text x="149.2" y="134.4">6</text>
<text x="149.2" y="136.9">7</text>
<text x="148.5" y="139.4">12</text>
<text x="148.5" y="142">17</text>
<text x="148.5" y="144.5">18</text>
<text x="148.5" y="147.1">19</text>
<text x="148.5" y="149.6">20</text>
<text x="148.5" y="152.1">21</text>
<text x="148.5" y="154.7">22</text>
<text x="148.5" y="157.2">10</text>
<text x="148.5" y="159.8">11</text>
<text x="148.5" y="162.3">23</text>
<text x="148.5" y="167.4">26</text>
<text x="148.5" y="164.8">31</text>
<text x="59.6" y="169.9">28</text>
<text x="59.6" y="172.5">29</text>
<text x="148.5" y="169.9">16</text>
<text x="148.5" y="172.5">24</text>
<text x="59.6" y="175">30</text>
<text x="105.2" y="179.8" transform="rotate(-90 105.2 179.8)">1</text>
<text x="148.5" y="175">25</text>
</g>
<g font-size="1.8" fill="#0f0f0f">
<text x="162.6" y="47.9">USB_C_D-</text>
<text x="162.6" y="53">USB_C_D+</text>
<text x="53.2" y="103.8">EN</text>
<text x="153.7" y="114">USB_C_D-</text>
<text x="153.7" y="111.4">USB_C_D+</text>
<text x="154.9" y="119">BOOT</text>
<text x="208.3" y="117.8">BOOT</text>
<text x="256.5" y="117.8">EN</text>
</g>
<g font-size="1.8" fill="#725600">
<text x="155.1" y="107.5">GPIO_44</text>
<text x="155.1" y="105">GPIO_43</text>
<text x="46.4" y="122.8">GPIO_40</text>
<text x="46.4" y="125.3">GPIO_41</text>
<text x="46.4" y="120.2">GPIO_39</text>
<text x="155.1" y="122.8">GPIO_1</text>
<text x="155.1" y="125.3">GPIO_2</text>
<text x="46.4" y="127.9">GPIO_42</text>
<text x="155.1" y="127.9">GPIO_3</text>
<text x="155.1" y="130.4">GPIO_4</text>
<text x="155.1" y="135.5">GPIO_6</text>
<text x="155.1" y="132.9">GPIO_5</text>
<text x="155.1" y="143.1">GPIO_9</text>
<text x="155.1" y="140.6">GPIO_8</text>
<text x="155.1" y="138">GPIO_7</text>
<text x="155.1" y="148.2">GPIO_11</text>
<text x="155.1" y="145.6">GPIO_10</text>
<text x="155.1" y="155.8">GPIO_14</text>
<text x="155.1" y="153.3">GPIO_13</text>
<text x="155.1" y="150.7">GPIO_12</text>
<text x="155.1" y="158.3">GPIO_17</text>
<text x="155.1" y="160.9">GPIO_18</text>
<text x="155.1" y="163.4">GPIO_21</text>
<text x="155.1" y="166">GPIO_38</text>
<text x="46.4" y="171">GPIO_35</text>
<text x="46.4" y="173.6">GPIO_36</text>
<text x="155.1" y="168.5">GPIO_45</text>
<text x="155.1" y="171">GPIO_46</text>
<text x="155.1" y="173.6">GPIO_47</text>
<text x="46.4" y="176.1">GPIO_37</text>
<text x="155.1" y="176.1">GPIO_48</text>
</g>
</svg>
